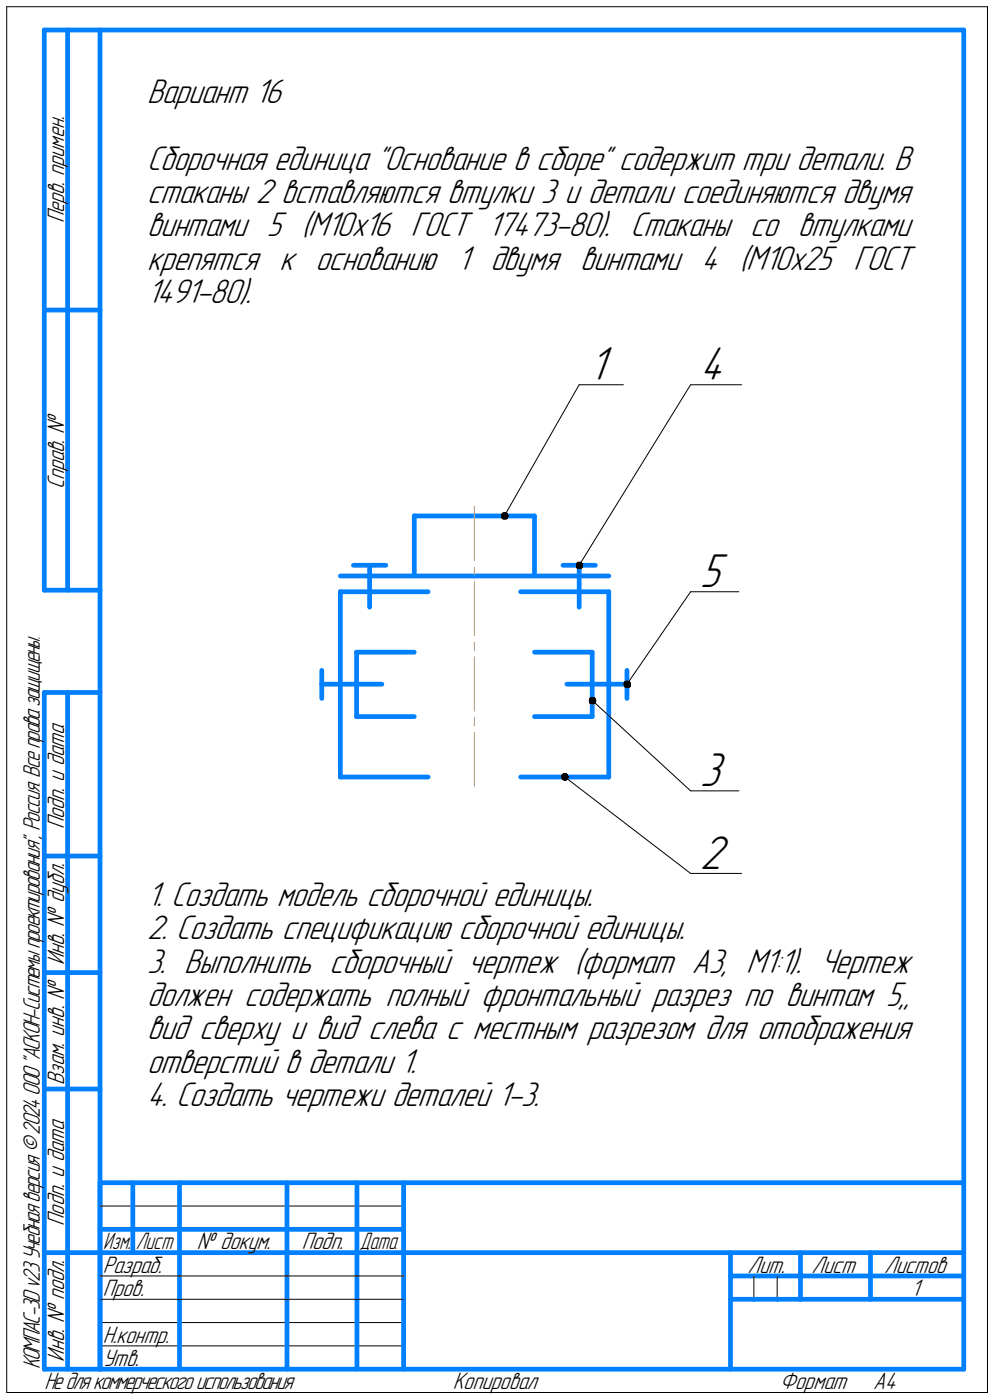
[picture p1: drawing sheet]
<svg xmlns="http://www.w3.org/2000/svg" width="213mm" height="300mm" viewBox="0 0 213 300" stroke-linecap="round" stroke-linejoin="round" font-family="sans-serif">
<g fill="none" stroke="#000" stroke-width=".21">
<path d="M1.4 1.4h210.1zM1.4 1.4v297zM211.5 1.4v297zM124 82.5l-16 28.1zM124 82.5h9.5zM147.9 82.5l-23.9 38.7zM147.9 82.5h10.9zM147.9 126.8l-13.6 19.8zM147.9 126.8h10.3zM126.8 150.1l21.1 19.4zM121 166.5l26.9 20.7zM147.9 169.5h10.3z"/>
<path d="M147.9 187.2h10.9zM21.4 258.5h65zM21.4 273.5h17zM21.4 278.5h17zM38.4 273.5h23.1zM38.4 278.5h23.1zM61.5 273.5h15zM61.5 278.5h15zM76.5 273.5h9.9zM76.5 278.5h9.9zM161.5 273.5v5zM166.5 273.5v5z"/>
<path d="M1.4 298.4h210.1zM21.4 283.5h65zM21.4 288.5h65z"/>
</g>
<g fill="none" stroke="#0080ff" stroke-width="1">
<path d="M9.5 6.4v120.1zM9.5 6.4h11.9zM14.5 6.4v120.1zM21.4 6.4h185zM21.4 6.4v287.1zM206.4 6.4v287.1zM9.5 66.5h11.9zM88.7 110.6h12.9zM88.7 110.6v12.8zM101.6 110.6h12.9zM114.5 110.6v12.8zM9.5 126.5h11.9z"/>
<path d="M72.9 123.4h28.7zM72.9 126.8h18.8zM72.9 126.8v19.8zM75.7 121.2h6.9zM76.4 139.8v6.8zM76.4 139.8h12.3zM79.2 121.2v8.9zM101.6 123.4h28.8zM111.5 126.8h18.9zM114.5 139.8h12.3zM120.6 121.2h6.9zM124 121.2v8.9z"/>
<path d="M126.8 139.8v6.8zM130.4 126.8v19.8zM9.5 148.4v145.1zM9.5 148.4h11.9zM14.5 148.4v145.1zM68.9 146.6h4zM68.9 143.7v2.9zM68.9 146.6v3.1zM72.9 146.6h8.9zM72.9 146.6v19.9zM76.4 146.6v7zM76.4 153.6h12.3z"/>
<path d="M114.5 153.6h12.3zM121.4 146.6h9zM126.8 146.6v7zM130.4 146.6h3.9zM130.4 146.6v19.9zM134.3 143.7v2.9zM134.3 146.6v3.1zM72.9 166.5h18.8zM111.5 166.5h18.9zM9.5 183.5h11.9zM9.5 208.4h11.9zM9.5 233.4h11.9z"/>
<path d="M21.4 253.5h185zM21.4 253.5v40zM28.4 253.5v15zM38.4 253.5v25zM61.5 253.5v25zM76.5 253.5v25zM86.4 253.5v40zM9.5 268.5h11.9zM21.4 263.5h7zM21.4 268.5h7zM28.4 263.5h10zM28.4 268.5h10z"/>
<path d="M38.4 278.5v15zM38.4 263.5h23.1zM38.4 268.5h23.1zM61.5 278.5v15zM61.5 263.5h15zM61.5 268.5h15zM76.5 278.5v15zM76.5 263.5h9.9zM76.5 268.5h9.9zM86.4 268.5h120zM156.5 268.5v25zM156.5 273.5h14.9z"/>
<path d="M156.5 278.5h5zM161.5 278.5h5zM166.5 278.5h4.9zM171.4 268.5v10zM171.4 273.5h35zM171.4 278.5h15zM186.4 268.5v10zM186.4 278.5h20zM9.5 293.5h11.9zM21.4 293.5h185z"/>
</g>
<path d="M101.6 108.6v11.5zM101.6 121.6v1.6zM101.6 124.7v11.5zM101.6 137.8v1.6zM101.6 140.8v11.6zM101.6 153.8v1.6zM101.6 157v11.5z" fill="none" stroke="#ff8000" stroke-width=".21"/>
<g fill="#fff" stroke="#fff" stroke-width=".21">
<path d="M126.1 73.7h5.4zM126.1 73.7h5.4zM126.1 73.8h5.4zM126.1 73.9h5.4zM126.1 74h5.4zM126.1 74.1h5.4zM126.1 74.2h5.4zM126.1 74.3h5.4zM126.1 74.3h5.4zM126.1 74.4h5.4zM126.1 74.5h5.4zM126.1 74.6h5.4zM126.1 74.7h5.4zM126.1 74.8h5.4zM126.1 74.8h5.4zM126.1 74.9h5.4zM126.1 75h5.4zM126.1 75.1h5.4zM126.1 75.2h5.4zM126.1 75.3h5.4zM126.1 75.4h5.4zM126.1 75.4h5.4zM126.1 75.5h5.4zM126.1 75.6h5.4zM126.1 75.7h5.4zM126.1 75.8h5.4zM126.1 75.9h5.4zM126.1 75.9h5.4zM126.1 76h5.4zM126.1 76.1h5.4zM126.1 76.2h5.4zM126.1 76.3h5.4zM126.1 76.4h5.4zM126.1 76.5h5.4zM126.1 76.5h5.4zM126.1 76.6h5.4zM126.1 76.7h5.4zM126.1 76.8h5.4zM126.1 76.9h5.4zM126.1 77h5.4zM126.1 77h5.4zM126.1 77.1h5.4zM126.1 77.2h5.4zM126.1 77.3h5.4zM126.1 77.4h5.4zM126.1 77.5h5.4zM126.1 77.6h5.4zM126.1 77.6h5.4zM126.1 77.7h5.4zM126.1 77.8h5.4zM126.1 77.9h5.4zM126.1 78h5.4zM126.1 78.1h5.4zM126.1 78.1h5.4zM126.1 78.2h5.4zM126.1 78.3h5.4zM126.1 78.4h5.4zM126.1 78.5h5.4zM126.1 78.6h5.4zM126.1 78.7h5.4zM126.1 78.7h5.4zM126.1 78.8h5.4zM126.1 78.9h5.4zM126.1 79h5.4zM126.1 79.1h5.4zM126.1 79.2h5.4zM126.1 79.2h5.4zM126.1 79.3h5.4zM126.1 79.4h5.4zM126.1 79.5h5.4zM126.1 79.6h5.4zM126.1 79.7h5.4zM126.1 79.8h5.4zM126.1 79.8h5.4zM126.1 79.9h5.4zM126.1 80h5.4zM126.1 80.1h5.4zM126.1 80.2h5.4zM126.1 80.3h5.4zM126.1 80.3h5.4zM126.1 80.4h5.4zM126.1 80.5h5.4zM126.1 80.6h5.4zM126.1 80.7h5.4zM126.1 80.8h5.4zM126.1 80.9h5.4zM126.1 80.9h5.4zM126.1 81h5.4zM126.1 81.1h5.4zM126.1 81.2h5.4zM126.1 81.3h5.4zM126.1 81.4h5.4zM126.1 81.4h5.4zM126.1 81.5h5.4zM126.1 81.6h5.4zM126.1 81.7h5.4zM126.1 81.8h5.4zM126.1 81.9h5.4zM126.1 82h5.4zM126.1 82h5.4zM126.1 82.1h5.4zM126.1 82.2h5.4zM126.1 82.3h5.4zM126.1 82.4h5.4zM126.1 82.5h5.4zM126.1 82.5h5.4zM126.1 82.6h5.4zM126.1 82.7h5.4zM126.1 82.8h5.4zM126.1 82.9h5.4zM126.1 83h5.4zM126.1 83.1h5.4zM126.1 83.1h5.4zM126.1 83.2h5.4zM126.1 83.3h5.4zM126.1 83.4h5.4zM126.1 83.5h5.4z"/>
<path d="M149.9 73.7h7zM149.9 73.7h7zM149.9 73.8h7zM149.9 73.9h7zM149.9 74h7zM149.9 74.1h7zM149.9 74.2h7zM149.9 74.3h7zM149.9 74.3h7zM149.9 74.4h7zM149.9 74.5h7zM149.9 74.6h7zM149.9 74.7h7zM149.9 74.8h7zM149.9 74.8h7zM149.9 74.9h7zM149.9 75h7zM149.9 75.1h7zM149.9 75.2h7zM149.9 75.3h7zM149.9 75.4h7zM149.9 75.4h7zM149.9 75.5h7zM149.9 75.6h7zM149.9 75.7h7zM149.9 75.8h7zM149.9 75.9h7zM149.9 75.9h7zM149.9 76h7zM149.9 76.1h7zM149.9 76.2h7zM149.9 76.3h7zM149.9 76.4h7zM149.9 76.5h7zM149.9 76.5h7zM149.9 76.6h7zM149.9 76.7h7zM149.9 76.8h7zM149.9 76.9h7zM149.9 77h7zM149.9 77h7zM149.9 77.1h7zM149.9 77.2h7zM149.9 77.3h7zM149.9 77.4h7zM149.9 77.5h7zM149.9 77.6h7zM149.9 77.6h7zM149.9 77.7h7zM149.9 77.8h7zM149.9 77.9h7zM149.9 78h7zM149.9 78.1h7zM149.9 78.1h7zM149.9 78.2h7zM149.9 78.3h7zM149.9 78.4h7zM149.9 78.5h7zM149.9 78.6h7zM149.9 78.7h7zM149.9 78.7h7zM149.9 78.8h7zM149.9 78.9h7zM149.9 79h7zM149.9 79.1h7zM149.9 79.2h7zM149.9 79.2h7zM149.9 79.3h7zM149.9 79.4h7zM149.9 79.5h7zM149.9 79.6h7zM149.9 79.7h7zM149.9 79.8h7zM149.9 79.8h7zM149.9 79.9h7zM149.9 80h7zM149.9 80.1h7zM149.9 80.2h7zM149.9 80.3h7zM149.9 80.3h7zM149.9 80.4h7zM149.9 80.5h7zM149.9 80.6h7zM149.9 80.7h7zM149.9 80.8h7zM149.9 80.9h7zM149.9 80.9h7zM149.9 81h7zM149.9 81.1h7zM149.9 81.2h7zM149.9 81.3h7zM149.9 81.4h7zM149.9 81.4h7zM149.9 81.5h7zM149.9 81.6h7zM149.9 81.7h7zM149.9 81.8h7zM149.9 81.9h7zM149.9 82h7zM149.9 82h7zM149.9 82.1h7zM149.9 82.2h7zM149.9 82.3h7zM149.9 82.4h7zM149.9 82.5h7zM149.9 82.5h7zM149.9 82.6h7zM149.9 82.7h7zM149.9 82.8h7zM149.9 82.9h7zM149.9 83h7zM149.9 83.1h7zM149.9 83.1h7zM149.9 83.2h7zM149.9 83.3h7zM149.9 83.4h7zM149.9 83.5h7z"/>
<path d="M149.9 118.1h6.4zM149.9 118.2h6.4zM149.9 118.3h6.4zM149.9 118.4h6.4zM149.9 118.4h6.4zM149.9 118.5h6.4zM149.9 118.6h6.4zM149.9 118.7h6.4zM149.9 118.8h6.4zM149.9 118.9h6.4zM149.9 119h6.4zM149.9 119h6.4zM149.9 119.1h6.4zM149.9 119.2h6.4zM149.9 119.3h6.4zM149.9 119.4h6.4zM149.9 119.5h6.4zM149.9 119.5h6.4zM149.9 119.6h6.4zM149.9 119.7h6.4zM149.9 119.8h6.4zM149.9 119.9h6.4zM149.9 120h6.4zM149.9 120.1h6.4zM149.9 120.1h6.4zM149.9 120.2h6.4zM149.9 120.3h6.4zM149.9 120.4h6.4zM149.9 120.5h6.4zM149.9 120.6h6.4zM149.9 120.6h6.4zM149.9 120.7h6.4zM149.9 120.8h6.4zM149.9 120.9h6.4zM149.9 121h6.4zM149.9 121.1h6.4zM149.9 121.2h6.4zM149.9 121.2h6.4zM149.9 121.3h6.4zM149.9 121.4h6.4zM149.9 121.5h6.4zM149.9 121.6h6.4zM149.9 121.7h6.4zM149.9 121.8h6.4zM149.9 121.8h6.4zM149.9 121.9h6.4zM149.9 122h6.4zM149.9 122.1h6.4zM149.9 122.2h6.4zM149.9 122.3h6.4zM149.9 122.3h6.4zM149.9 122.4h6.4zM149.9 122.5h6.4zM149.9 122.6h6.4zM149.9 122.7h6.4zM149.9 122.8h6.4zM149.9 122.9h6.4zM149.9 122.9h6.4zM149.9 123h6.4zM149.9 123.1h6.4zM149.9 123.2h6.4zM149.9 123.3h6.4zM149.9 123.4h6.4zM149.9 123.4h6.4zM149.9 123.5h6.4zM149.9 123.6h6.4zM149.9 123.7h6.4zM149.9 123.8h6.4zM149.9 123.9h6.4zM149.9 124h6.4zM149.9 124h6.4zM149.9 124.1h6.4zM149.9 124.2h6.4zM149.9 124.3h6.4zM149.9 124.4h6.4zM149.9 124.5h6.4zM149.9 124.5h6.4zM149.9 124.6h6.4zM149.9 124.7h6.4zM149.9 124.8h6.4zM149.9 124.9h6.4zM149.9 125h6.4zM149.9 125.1h6.4zM149.9 125.1h6.4zM149.9 125.2h6.4zM149.9 125.3h6.4zM149.9 125.4h6.4zM149.9 125.5h6.4zM149.9 125.6h6.4zM149.9 125.6h6.4zM149.9 125.7h6.4zM149.9 125.8h6.4zM149.9 125.9h6.4zM149.9 126h6.4zM149.9 126.1h6.4zM149.9 126.2h6.4zM149.9 126.2h6.4zM149.9 126.3h6.4zM149.9 126.4h6.4zM149.9 126.5h6.4zM149.9 126.6h6.4zM149.9 126.7h6.4zM149.9 126.7h6.4zM149.9 126.8h6.4zM149.9 126.9h6.4zM149.9 127h6.4zM149.9 127.1h6.4zM149.9 127.2h6.4zM149.9 127.3h6.4zM149.9 127.3h6.4zM149.9 127.4h6.4zM149.9 127.5h6.4zM149.9 127.6h6.4zM149.9 127.7h6.4zM149.9 127.8h6.4zM149.9 127.8h6.4zM149.9 127.9h6.4z"/>
<path d="M149.9 178.5h7zM149.9 178.6h7zM149.9 178.6h7zM149.9 178.7h7zM149.9 178.8h7zM149.9 178.9h7zM149.9 179h7zM149.9 179.1h7zM149.9 179.2h7zM149.9 179.2h7zM149.9 179.3h7zM149.9 179.4h7zM149.9 179.5h7zM149.9 179.6h7zM149.9 179.7h7zM149.9 179.7h7zM149.9 179.8h7zM149.9 179.9h7zM149.9 180h7zM149.9 180.1h7zM149.9 180.2h7zM149.9 180.3h7zM149.9 180.3h7zM149.9 180.4h7zM149.9 180.5h7zM149.9 180.6h7zM149.9 180.7h7zM149.9 180.8h7zM149.9 180.8h7zM149.9 180.9h7zM149.9 181h7zM149.9 181.1h7zM149.9 181.2h7zM149.9 181.3h7zM149.9 181.4h7zM149.9 181.4h7zM149.9 181.5h7zM149.9 181.6h7zM149.9 181.7h7zM149.9 181.8h7zM149.9 181.9h7zM149.9 181.9h7zM149.9 182h7zM149.9 182.1h7zM149.9 182.2h7zM149.9 182.3h7zM149.9 182.4h7zM149.9 182.5h7zM149.9 182.5h7zM149.9 182.6h7zM149.9 182.7h7zM149.9 182.8h7zM149.9 182.9h7zM149.9 183h7zM149.9 183h7zM149.9 183.1h7zM149.9 183.2h7zM149.9 183.3h7zM149.9 183.4h7zM149.9 183.5h7zM149.9 183.6h7zM149.9 183.6h7zM149.9 183.7h7zM149.9 183.8h7zM149.9 183.9h7zM149.9 184h7zM149.9 184.1h7zM149.9 184.1h7zM149.9 184.2h7zM149.9 184.3h7zM149.9 184.4h7zM149.9 184.5h7zM149.9 184.6h7zM149.9 184.7h7zM149.9 184.7h7zM149.9 184.8h7zM149.9 184.9h7zM149.9 185h7zM149.9 185.1h7zM149.9 185.2h7zM149.9 185.3h7zM149.9 185.3h7zM149.9 185.4h7zM149.9 185.5h7zM149.9 185.6h7zM149.9 185.7h7zM149.9 185.8h7zM149.9 185.8h7zM149.9 185.9h7zM149.9 186h7zM149.9 186.1h7zM149.9 186.2h7zM149.9 186.3h7zM149.9 186.4h7zM149.9 186.4h7zM149.9 186.5h7zM149.9 186.6h7zM149.9 186.7h7zM149.9 186.8h7zM149.9 186.9h7zM149.9 186.9h7zM149.9 187h7zM149.9 187.1h7zM149.9 187.2h7zM149.9 187.3h7zM149.9 187.4h7zM149.9 187.5h7zM149.9 187.5h7zM149.9 187.6h7zM149.9 187.7h7zM149.9 187.8h7zM149.9 187.9h7zM149.9 188h7zM149.9 188h7zM149.9 188.1h7zM149.9 188.2h7zM149.9 188.3h7z"/>
<path d="M149.9 160.7h6.4zM149.9 160.8h6.4zM149.9 160.9h6.4zM149.9 161h6.4zM149.9 161h6.4zM149.9 161.1h6.4zM149.9 161.2h6.4zM149.9 161.3h6.4zM149.9 161.4h6.4zM149.9 161.5h6.4zM149.9 161.5h6.4zM149.9 161.6h6.4zM149.9 161.7h6.4zM149.9 161.8h6.4zM149.9 161.9h6.4zM149.9 162h6.4zM149.9 162.1h6.4zM149.9 162.1h6.4zM149.9 162.2h6.4zM149.9 162.3h6.4zM149.9 162.4h6.4zM149.9 162.5h6.4zM149.9 162.6h6.4zM149.9 162.6h6.4zM149.9 162.7h6.4zM149.9 162.8h6.4zM149.9 162.9h6.4zM149.9 163h6.4zM149.9 163.1h6.4zM149.9 163.2h6.4zM149.9 163.2h6.4zM149.9 163.3h6.4zM149.9 163.4h6.4zM149.9 163.5h6.4zM149.9 163.6h6.4zM149.9 163.7h6.4zM149.9 163.7h6.4zM149.9 163.8h6.4zM149.9 163.9h6.4zM149.9 164h6.4zM149.9 164.1h6.4zM149.9 164.2h6.4zM149.9 164.3h6.4zM149.9 164.3h6.4zM149.9 164.4h6.4zM149.9 164.5h6.4zM149.9 164.6h6.4zM149.9 164.7h6.4zM149.9 164.8h6.4zM149.9 164.8h6.4zM149.9 164.9h6.4zM149.9 165h6.4zM149.9 165.1h6.4zM149.9 165.2h6.4zM149.9 165.3h6.4zM149.9 165.4h6.4zM149.9 165.4h6.4zM149.9 165.5h6.4zM149.9 165.6h6.4zM149.9 165.7h6.4zM149.9 165.8h6.4zM149.9 165.9h6.4zM149.9 165.9h6.4zM149.9 166h6.4zM149.9 166.1h6.4zM149.9 166.2h6.4zM149.9 166.3h6.4zM149.9 166.4h6.4zM149.9 166.5h6.4zM149.9 166.5h6.4zM149.9 166.6h6.4zM149.9 166.7h6.4zM149.9 166.8h6.4zM149.9 166.9h6.4zM149.9 167h6.4zM149.9 167h6.4zM149.9 167.1h6.4zM149.9 167.2h6.4zM149.9 167.3h6.4zM149.9 167.4h6.4zM149.9 167.5h6.4zM149.9 167.6h6.4zM149.9 167.6h6.4zM149.9 167.7h6.4zM149.9 167.8h6.4zM149.9 167.9h6.4zM149.9 168h6.4zM149.9 168.1h6.4zM149.9 168.1h6.4zM149.9 168.2h6.4zM149.9 168.3h6.4zM149.9 168.4h6.4zM149.9 168.5h6.4zM149.9 168.6h6.4zM149.9 168.7h6.4zM149.9 168.7h6.4zM149.9 168.8h6.4zM149.9 168.9h6.4zM149.9 169h6.4zM149.9 169.1h6.4zM149.9 169.2h6.4zM149.9 169.2h6.4zM149.9 169.3h6.4zM149.9 169.4h6.4zM149.9 169.5h6.4zM149.9 169.6h6.4zM149.9 169.7h6.4zM149.9 169.8h6.4zM149.9 169.8h6.4zM149.9 169.9h6.4zM149.9 170h6.4zM149.9 170.1h6.4zM149.9 170.2h6.4zM149.9 170.3h6.4zM149.9 170.3h6.4zM149.9 170.4h6.4zM149.9 170.5h6.4z"/>
</g>
<g fill="#000" stroke="#000" stroke-width=".21">
<path d="M107.8 109.9h.7zM107.5 110h1.1zM107.5 110.1h1.2zM107.4 110.2h1.4zM107.4 110.2h1.4zM107.4 110.3h1.4zM107.4 110.4h1.5zM107.3 110.5h1.6zM107.4 110.6h1.5zM107.4 110.7h1.5zM107.4 110.7h1.5zM107.4 110.8h1.4zM107.4 110.9h1.4zM107.4 111h1.4zM107.5 111.1h1.2zM107.6 111.2h1zM107.7 111.3h.8z"/>
<path d="M123.9 120.5h.6zM123.7 120.6h.8zM123.5 120.6h1.1zM123.5 120.7h1.2zM123.4 120.8h1.4zM123.4 120.9h1.4zM123.4 121h1.4zM123.3 121.1h1.6zM123.4 121.2h1.5zM123.4 121.2h1.5zM123.4 121.3h1.5zM123.4 121.4h1.5zM123.4 121.5h1.4zM123.4 121.6h1.4zM123.4 121.7h1.3zM123.5 121.8h1.1zM123.6 121.8h.9zM123.7 121.9h.8z"/>
<path d="M126.5 149.4h.7zM126.4 149.5h.9zM126.3 149.6h1.1zM126.2 149.7h1.3zM126.2 149.8h1.4zM126.2 149.9h1.4zM126.2 149.9h1.4zM126.2 150h1.5zM126.2 150.1h1.5zM126.1 150.2h1.6zM126.2 150.3h1.5zM126.2 150.4h1.4zM126.2 150.5h1.4zM126.2 150.5h1.3zM126.2 150.6h1.3zM126.2 150.7h1.2zM126.4 150.8h.9zM126.6 150.9h.7z"/>
<path d="M134 146h.5zM133.8 146h1zM133.8 146.1h1.1zM133.7 146.2h1.3zM133.7 146.3h1.3zM133.6 146.4h1.4zM133.6 146.5h1.4zM133.5 146.6h1.6zM133.6 146.6h1.5zM133.6 146.7h1.5zM133.6 146.8h1.5zM133.6 146.9h1.5zM133.6 147h1.4zM133.6 147.1h1.4zM133.7 147.2h1.3zM133.8 147.2h1.2zM133.9 147.3h.9zM133.9 147.4h.7z"/>
<path d="M120.6 165.8h.7zM120.6 165.9h.8zM120.5 165.9h1zM120.4 166h1.2zM120.2 166.1h1.5zM120.2 166.2h1.5zM120.2 166.3h1.5zM120.2 166.4h1.6zM120.2 166.5h1.6zM120.2 166.5h1.6zM120.1 166.6h1.7zM120.2 166.7h1.6zM120.3 166.8h1.4zM120.3 166.9h1.4zM120.4 167h1.2zM120.4 167h1.1zM120.6 167.1h.8zM120.7 167.2h.6z"/>
</g>
<g font-size="10.8">
<text x="126" y="81.5">1</text>
<text x="149.9" y="81.5">4</text>
<text x="149.9" y="125.9">5</text>
<text x="149.9" y="168.5">3</text>
<text x="149.9" y="186.2">2</text>
</g>
<g font-size="7.8">
<text x="31.5" y="22.1">Вариант 16</text>
<text x="31.5" y="36.4">Сборочная единица &quot;Основание в сборе&quot; содержит три детали. В</text>
<text x="31.5" y="43.5">стаканы 2 вставляются втулки 3 и детали соединяются двумя</text>
<text x="31.5" y="50.6">винтами 5 (М10х16 ГОСТ 17473-80). Стаканы со втулками</text>
<text x="31.5" y="57.8">крепятся к основанию 1 двумя винтами 4 (М10х25 ГОСТ</text>
<text x="31.5" y="64.9">1491-80).</text>
<text x="31.5" y="194.2">1. Создать модель сборочной единицы.</text>
<text x="31.5" y="201.3">2. Создать спецификацию сборочной единицы.</text>
<text x="31.5" y="208.5">3. Выполнить сборочный чертеж (формат А3, М1:1). Чертеж</text>
<text x="31.5" y="215.6">должен содержать полный фронтальный разрез по винтам 5,,</text>
<text x="31.5" y="222.7">вид сверху и вид слева с местным разрезом для отображения</text>
<text x="31.5" y="229.9">отверстий в детали 1.</text>
<text x="31.5" y="237">4. Создать чертежи деталей 1-3.</text>
</g>
<g font-size="5.4">
<text x="13.8" y="47.9" transform="rotate(-90 13.8 47.9)">Перв. примен.</text>
<text x="13.8" y="104.8" transform="rotate(-90 13.8 104.8)">Справ. №</text>
<text x="13.8" y="177.7" transform="rotate(-90 13.8 177.7)">Подп. и дата</text>
<text x="13.8" y="206.8" transform="rotate(-90 13.8 206.8)">Инв. № дубл.</text>
<text x="13.8" y="232.6" transform="rotate(-90 13.8 232.6)">Взам. инв. №</text>
<text x="13.8" y="262.7" transform="rotate(-90 13.8 262.7)">Подп. и дата</text>
<text x="42.2" y="267.8">№ докум.</text>
<text x="64.6" y="267.8">Подп.</text>
<text x="22" y="272.8">Разраб.</text>
<text x="160.1" y="272.8">Лит.</text>
<text x="173.8" y="272.8">Лист</text>
<text x="189.3" y="272.8">Листов</text>
<text x="22" y="277.8">Пров.</text>
<text x="195.1" y="277.8">1</text>
<text x="22" y="287.8">Н.контр.</text>
<text x="8.5" y="293.5" transform="rotate(-90 8.5 293.5)">КОМПАС-3Dv23Учебнаяверсия©2024ООО&quot;АСКОН-Системыпроектирования&quot;, Россия. Всеправазащищены.</text>
<text x="13.8" y="291.8" transform="rotate(-90 13.8 291.8)">Инв. № подл.</text>
<text x="22" y="292.8">Утв.</text>
<text x="9.5" y="297.7">Недлякоммерческогоиспользования</text>
<text x="97" y="297.8">Копировал</text>
<text x="167" y="297.8">Формат</text>
<text x="187" y="297.8">A4</text>
</g>
<g font-size="5.3">
<text x="22.1" y="267.8">Изм.</text>
<text x="29.1" y="267.8">Лист</text>
<text x="77.1" y="267.8">Дата</text>
</g>
</svg>
